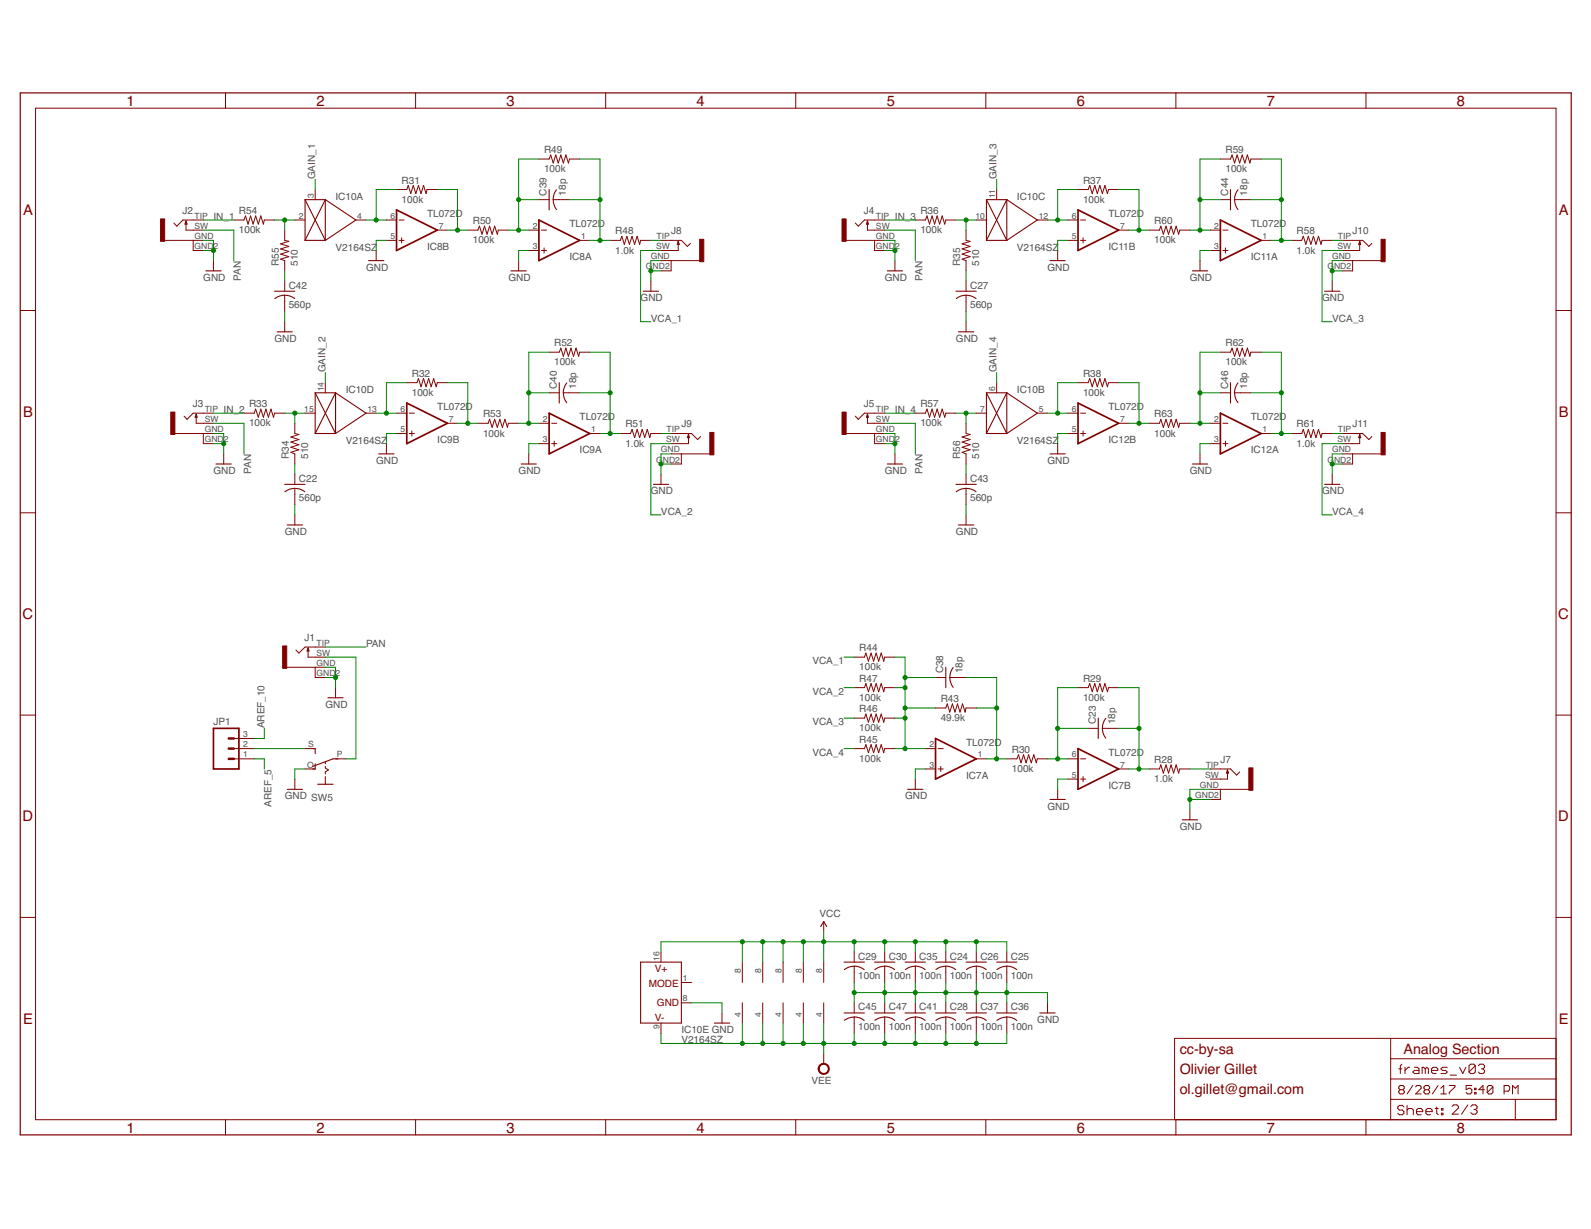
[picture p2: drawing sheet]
<svg xmlns="http://www.w3.org/2000/svg" width="279mm" height="216mm" viewBox="0 0 279 216" stroke-linecap="round" stroke-linejoin="round" font-family="sans-serif">
<g fill="none" stroke="#800000" stroke-width=".18">
<path d="M6.2 19h267.1v177.7h-267.1zM39.6 16.3v2.7M73 16.3v2.7M106.4 16.3v2.7M139.7 16.3v2.7M173.1 16.3v2.7M206.5 16.3v2.7M239.9 16.3v2.7M32.7 38.8v1.6h3M35.7 38.7h-3.6l-1 1-.6-.5M41.1 38.7h1.7l.3-.8 .5 1.5 .4-1.5 .4 1.5 .5-1.5 .5 1.5 .4-1.5 .4 1.5 .2-.7h1.8M51.8 38.7h1.8"/>
<path d="M55.4 33.3v1.8M62.5 38.7h1.8M67.9 38.7h1.7M69.6 33.3h1.8l.3-.7 .4 1.4 .5-1.4 .4 1.4 .5-1.4 .4 1.4 .5-1.4 .4 1.4 .2-.7h1.8M70.1 38.7h.9M94.6 27.9h1.8l.3-.7 .5 1.4 .4-1.4 .4 1.4 .5-1.4 .4 1.4 .5-1.4 .4 1.4 .2-.7h1.8M94.6 35.1h1.8M97.2 35.1h2.8M152.3 38.8v1.6h3.1M155.4 38.7h-3.6l-1.1 1-.5-.5M160.7 38.7h1.8l.3-.8 .4 1.5 .5-1.5 .4 1.5 .5-1.5 .4 1.5 .5-1.5 .4 1.5 .2-.7h1.8M171.4 38.7h1.8"/>
<path d="M175 33.3v1.8M182.2 38.7h1.8M187.5 38.7h1.8M189.3 33.3h1.8l.3-.7 .4 1.4 .5-1.4 .4 1.4 .4-1.4 .5 1.4 .4-1.4 .5 1.4 .2-.7h1.7M189.8 38.7h.8M214.3 27.9h1.8l.3-.7 .4 1.4 .5-1.4 .4 1.4 .4-1.4 .5 1.4 .5-1.4 .4 1.4 .2-.7h1.8M214.3 35.1h1.8M216.8 35.1h2.9M3.6 54.5h2.6M28.9 42.2h6.8M33.9 42.2v1.8h1.8M37.5 45.8v1.8"/>
<path d="M50 40.4v1.8l.7 .2-1.4 .4 1.4 .5-1.4 .4 1.4 .5-1.4 .4 1.4 .5-1.4 .4 .7 .3v1.8M50 49.4v1.8M50 51.9v2.8M50 56.5v1.8M66.1 44v1.8M67.9 42.2h1.7M70.1 42.2h.9M70.5 41.8v.9M76.8 40.4h1.8M82.1 40.4h1.8l.3-.7 .4 1.4 .5-1.4 .4 1.4 .5-1.4 .4 1.4 .5-1.4 .4 1.4 .2-.7h1.8M91.1 45.8v1.8M92.9 44h1.7"/>
<path d="M92.9 40.4h1.7M95.1 44h.9M95.1 40.4h.9M95.5 43.6v.8M101.8 42.2h1.8M107.1 42.2h1.8l.3-.7 .4 1.4 .5-1.4 .4 1.4 .5-1.4 .4 1.4 .5-1.4 .4 1.4 .2-.7h1.8M114.3 49.4v1.8M116.1 42.2h3.6l1 1.1 .6-.5M116.1 45.8h6.8M117.9 45.8v1.8h-1.8M119.1 42.4v1.6h-3M148.6 42.2h6.8"/>
<path d="M153.6 42.2v1.8h1.8M157.2 45.8v1.8M169.7 40.4v1.8l.7 .2-1.4 .4 1.4 .5-1.4 .4 1.4 .5-1.4 .4 1.4 .5-1.4 .4 .7 .3v1.8M169.7 49.4v1.8M169.7 51.9v2.8M169.7 56.5v1.8M185.7 44v1.8M187.5 42.2h1.8M189.8 42.2h.8M190.2 41.8v.9M196.4 40.4h1.8M201.8 40.4h1.8l.3-.7 .4 1.4 .5-1.4 .4 1.4 .5-1.4 .4 1.4 .4-1.4 .5 1.4 .2-.7h1.8"/>
<path d="M210.7 45.8v1.8M212.5 44h1.8M212.5 40.4h1.8M214.8 44h.8M214.8 40.4h.8M215.2 43.6v.8M221.5 42.2h1.7M226.8 42.2h1.8l.3-.7 .4 1.4 .5-1.4 .4 1.4 .5-1.4 .4 1.4 .4-1.4 .5 1.4 .2-.7h1.8M234 49.4v1.8M235.8 42.2h3.5l1.1 1.1 .5-.5M235.8 45.8h6.7M237.5 45.8v1.8h-1.7"/>
<path d="M238.8 42.4v1.6h-3M273.3 54.5h2.6M30.7 76.2h6.8M34.5 72.7v1.7h3M35.7 76.2v1.7h1.8M37.5 72.6h-3.6l-1 1.1-.6-.6M39.3 79.7v1.8M42.8 72.6h1.8l.3-.7 .5 1.4 .4-1.4 .4 1.4 .5-1.4 .4 1.4 .5-1.4 .4 1.4 .2-.7h1.8M51.8 74.4v1.8l.7 .1-1.4 .5 1.4 .4-1.4 .5 1.4 .4-1.4 .5 1.4 .4-1.4 .5 .7 .2v1.8M53.6 72.6h1.8M57.1 67.2v1.8M64.3 72.6h1.8"/>
<path d="M67.9 77.9v1.8M69.6 76.2h1.8M69.6 72.6h1.8M71.4 67.2h1.8l.3-.7 .4 1.4 .5-1.4 .4 1.4 .5-1.4 .4 1.4 .5-1.4 .4 1.4 .2-.7h1.8M71.9 76.2h.9M71.9 72.6h.9M72.3 75.7v.9M78.6 74.4h1.7M83.9 74.4h1.8l.3-.7 .4 1.4 .5-1.4 .4 1.4 .5-1.4 .4 1.4 .5-1.4 .4 1.4 .2-.7h1.8M92.9 79.7v1.8M94.6 77.9h1.8M94.6 74.4h1.8"/>
<path d="M96.4 61.9h1.8l.3-.7 .4 1.4 .5-1.4 .4 1.4 .5-1.4 .4 1.4 .5-1.4 .4 1.4 .2-.7h1.8M96.4 69h1.8M96.9 77.9h.9M96.9 74.4h.9M97.3 77.5v.9M98.9 69h2.9M103.6 76.2h1.8M108.9 76.2h1.8l.3-.8 .4 1.5 .5-1.5 .4 1.5 .5-1.5 .4 1.5 .5-1.5 .4 1.5 .2-.7h1.8M117.9 76.2h3.5l1.1 1 .5-.5M117.9 79.7h6.8M119.7 79.7v1.8h-1.8M120.9 76.3v1.6h-3"/>
<path d="M148.6 76.2h6.8M152.3 72.7v1.7h3.1M153.6 76.2v1.7h1.8M155.4 72.6h-3.6l-1.1 1.1-.5-.6M157.2 79.7v1.8M160.7 72.6h1.8l.3-.7 .4 1.4 .5-1.4 .4 1.4 .5-1.4 .4 1.4 .5-1.4 .4 1.4 .2-.7h1.8M169.7 74.4v1.8l.7 .1-1.4 .5 1.4 .4-1.4 .5 1.4 .4-1.4 .5 1.4 .4-1.4 .5 .7 .2v1.8M171.4 72.6h1.8M175 67.2v1.8M182.2 72.6h1.8M185.7 77.9v1.8M187.5 76.2h1.8"/>
<path d="M187.5 72.6h1.8M189.3 67.2h1.8l.3-.7 .4 1.4 .5-1.4 .4 1.4 .4-1.4 .5 1.4 .4-1.4 .5 1.4 .2-.7h1.7M189.8 76.2h.8M189.8 72.6h.8M190.2 75.7v.9M196.4 74.4h1.8M201.8 74.4h1.8l.3-.7 .4 1.4 .5-1.4 .4 1.4 .5-1.4 .4 1.4 .4-1.4 .5 1.4 .2-.7h1.8M210.7 79.7v1.8M212.5 77.9h1.8M212.5 74.4h1.8M214.3 61.9h1.8l.3-.7 .4 1.4 .5-1.4 .4 1.4 .4-1.4 .5 1.4 .5-1.4 .4 1.4 .2-.7h1.8M214.3 69h1.8"/>
<path d="M214.8 77.9h.8M214.8 74.4h.8M215.2 77.5v.9M216.8 69h2.9M221.5 76.2h1.7M226.8 76.2h1.8l.3-.8 .4 1.5 .5-1.5 .4 1.5 .5-1.5 .4 1.5 .4-1.5 .5 1.5 .2-.7h1.8M235.8 76.2h3.5l1.1 1 .5-.5M235.8 79.7h6.7M237.5 79.7v1.8h-1.7M238.8 76.3v1.6h-3M3.6 90.1h2.6M51.8 83.3v1.8"/>
<path d="M51.8 85.8v2.8M51.8 90.4v1.8M116.1 83.3v1.8M169.7 83.3v1.8M169.7 85.8v2.8M169.7 90.4v1.8M234 83.3v1.8M273.3 90.1h2.6M50.4 117.2h6.7M54.1 113.8v1.6h3M55.4 117.2v1.8h1.7M57.1 113.7h-3.5l-1.1 1-.5-.5"/>
<path d="M150 115.4h1.8l.3-.7 .4 1.5 .5-1.5 .4 1.5 .5-1.5 .4 1.5 .4-1.5 .5 1.5 .2-.8h1.8M164.3 119h1.8M166.8 119h2.9M3.6 125.6h2.6M41.1 131.5h3.5M41.1 133.3h3.5M41.1 129.7h3.5M51.8 136.9v1.8M53.6 135.1h1.8M53.6 131.5h1.8M57.1 133.8v.4M57.1 134.6v.3l.6 .4-.6 .3v.4"/>
<path d="M57.1 136.4v1.4M58.9 133.3h1.8M58.9 120.8v1.8M150 131.5h1.8l.3-.7 .4 1.4 .5-1.4 .4 1.4 .5-1.4 .4 1.4 .4-1.4 .5 1.4 .2-.7h1.8M150 126.2h1.8l.3-.8 .4 1.5 .5-1.5 .4 1.5 .5-1.5 .4 1.5 .4-1.5 .5 1.5 .2-.7h1.8M150 120.8h1.8l.3-.7 .4 1.4 .5-1.4 .4 1.4 .5-1.4 .4 1.4 .4-1.4 .5 1.4 .2-.7h1.8M160.7 136.9v1.8M162.5 135.1h1.8M162.5 131.5h1.8M164.3 124.4h1.8l.2-.7 .5 1.4 .5-1.4 .4 1.4 .4-1.4 .5 1.4 .4-1.4 .5 1.4 .2-.7h1.7M164.7 135.1h1M164.7 131.5h1"/>
<path d="M165.2 134.6v.9M171.4 133.3h1.8M176.8 133.3h1.8l.3-.7 .4 1.4 .4-1.4 .5 1.4 .4-1.4 .5 1.4 .4-1.4 .5 1.4 .2-.7h1.8M185.7 138.7v1.7M187.5 133.3h1.8M187.5 136.9h1.8M189.3 120.8h1.8l.3-.7 .4 1.4 .5-1.4 .4 1.4 .4-1.4 .5 1.4 .4-1.4 .5 1.4 .2-.7h1.7M189.8 133.3h.8M189.8 136.9h.8M190.2 136.4v.9M191.1 128h1.8M193.6 128h2.8"/>
<path d="M196.4 135.1h1.8M201.8 135.1h1.8l.3-.7 .4 1.4 .5-1.4 .4 1.4 .5-1.4 .4 1.4 .4-1.4 .5 1.4 .2-.7h1.8M212.5 135.1h3.6l1.1 1.1 .5-.6M212.5 138.7h6.8M214.3 138.7v1.7h-1.8M215.6 135.3v1.6h-3.1M273.3 125.6h2.6M209 142.2v1.8M3.6 161.2h2.6M116.1 167.2v1.8M116.1 179.7v1.8M119.7 176.2h1.7"/>
<path d="M119.7 172.6h1.7M126.8 177.9v1.8M130.4 169v3.6M130.4 176.2v3.5M133.9 169v3.6M133.9 176.2v3.5M137.5 169v3.6M137.5 176.2v3.5M141.1 169v3.6M141.1 176.2v3.5M144.7 161.9v1.8M144.7 169v3.6"/>
<path d="M144.7 176.2v3.5M150 167.2v1.8M150 169.7v2.9M150 176.2v1.7M150 178.7v2.8M155.4 167.2v1.8M155.4 169.7v2.9M155.4 176.2v1.7M155.4 178.7v2.8M160.7 167.2v1.8M160.7 169.7v2.9M160.7 176.2v1.7"/>
<path d="M160.7 178.7v2.8M166.1 167.2v1.8M166.1 169.7v2.9M166.1 176.2v1.7M166.1 178.7v2.8M171.4 167.2v1.8M171.4 169.7v2.9M171.4 176.2v1.7M171.4 178.7v2.8M176.8 167.2v1.8M176.8 169.7v2.9M176.8 176.2v1.7"/>
<path d="M176.8 178.7v2.8M184 176.2v1.7M273.3 161.2h2.6M39.6 196.7v2.7M73 196.7v2.7M106.4 196.7v2.7M139.7 196.7v2.7M144.7 185.1v1.8M173.1 196.7v2.7M206.5 196.7v2.7M239.9 196.7v2.7M244.2 193.1h29.1"/>
<path d="M244.2 182.4v14.3M244.2 189.5h29.1M244.2 186h29.1M245.6 187.8h.6M245.9 191.4l-.3-.2v-.3l.3-.2h.5l.2 .2v.3l-.2 .2M245.9 191.4l-.3 .3v.2l.3 .3h.5l.2-.3v-.2l-.2-.3M245.9 191.4h.5M246.2 186.9l-.3 .3v1.4M246.5 194.5l-.2-.3h-.6l-.2 .3v.2l.2 .3h.6l.2 .3v.3l-.2 .2h-.6l-.2-.2M246.7 187.5v1.1M247.1 195l.3-.3h.5l.3 .3v.8M247.1 194.2v1.6"/>
<path d="M247.6 187.5h-.3l-.6 .5M248.1 190.7l-1 1.5M248.4 187.5h.5l.3 .3v.8h-.8l-.3-.3 .3-.3h.8M248.6 190.9l.2-.2h.5l.3 .2v.3l-1 1h1M248.8 195.3h1.1v-.3l-.3-.3h-.6l-.2 .3v.6l.2 .2h.6M250.3 187.8l-.3-.3h-.3v1.1M250.3 187.8v.8M250.3 187.8l.3-.3 .2 .3v.8M250.3 191.4l-.2-.2v-.3l.2-.2h.5l.3 .2v.3l-.3 .2M250.3 191.4l-.2 .3v.2l.2 .3h.5l.3-.3v-.2l-.3-.3M250.3 191.4h.5M250.4 195.3h1.1v-.3l-.3-.3h-.5l-.3 .3v.6l.3 .2h.5"/>
<path d="M251.4 188h1.1v-.2l-.3-.3h-.5l-.3 .3v.5l.3 .3h.5M252 194.7h.6M252.3 194.5v1.1l.3 .2M252.5 190.7l-1 1.5M253 192.2h1M253 191.2l.5-.5v1.5M253.1 194.7h.3v.3h-.3zM253.1 195.6h.3v.2h-.3zM254.1 187.5h-.8l-.3 .3 .3 .2h.6l.2 .3-.2 .3h-.9M254.5 190.7h1v.2l-1 1v.3M254.7 188.9h1.1M255 194.4l.3-.3h.5l.3 .3v.2l-1.1 1.1h1.1"/>
<path d="M256.3 187.5l.6 1.1 .5-1.1M257.8 194.1l-1.1 1.6M258.3 194.4l.3-.3h.5l.3 .3v.2l-.3 .3M258.5 190.7h-1v.7l.5-.2h.2l.3 .2v.5l-.3 .3h-.5l-.2-.3M258.8 194.9h.3M259 191.9h.2v.3h-.2zM259 191.2h.2v.2h-.2zM259.1 187.2v1.1l-.3 .3h-.5l-.3-.3M259.1 187.2l-.3-.3h-.5l-.3 .3v1.1M259.1 187.2l-1.1 1.1M259.1 194.9l.3 .3v.3l-.3 .2h-.5l-.3-.2M259.6 187.2l.3-.3h.5l.3 .3v.3l-.3 .3"/>
<path d="M260.2 187.8h.2M260.4 187.8l.3 .2v.3l-.3 .3h-.5l-.3-.3M260.7 191.4h-1l.7-.7v1.5M262.2 190.9l-.3-.2h-.5l-.2 .2v1M262.2 190.9v1l-.3 .3h-.5l-.2-.3M262.2 190.9l-1 1M264.1 191.7h.8l.2-.3v-.5l-.2-.2h-.8v1.5M265.6 192.2v-1.5l.5 .5 .5-.5v1.5M266.1 193.1v3.6M273.3 182.4h-67v14.3"/>
</g>
<g fill="none" stroke="#800000" stroke-width=".19">
<path d="M32.7 38.8l.2 .6h-.4zM53.6 35.1v7.1M53.6 35.1h3.5M53.6 35.1l3.5 7.1M57.1 35.1v7.1M57.1 35.1l-3.5 7.1M57.1 35.1l5.4 3.6-5.4 3.5M96.4 33.3v3.6M97.2 35.1a2.97 2.97 0 0 0 .5 1.7M97.7 33.3a2.7 2.7 0 0 0-.6 1.8M152.3 38.8l.2 .6h-.3zM173.2 35.1h3.6"/>
<path d="M173.2 35.1v7.1M173.2 35.1l3.6 7.1M176.8 35.1v7.1M176.8 35.1l-3.6 7.1M176.8 35.1l5.4 3.6-5.4 3.5M216.1 33.3v3.6M217.4 33.3a2.84 2.84 0 0 0 0 3.5M36.2 47.6h2.6M48.2 51.2h3.6M48.3 52.5a2.87 2.87 0 0 1 3.5 0M48.7 58.3h2.6M53.6 42.2h3.5"/>
<path d="M64.7 45.8h2.7M89.7 47.6h2.7M112.9 51.2h2.7M119.1 42.4l.2 .5h-.4zM155.8 47.6h2.7M167.9 51.2h3.5M167.9 52.5a2.84 2.84 0 0 1 3.5 0M168.3 58.3h2.7M173.2 42.2h3.6M184.4 45.8h2.7M209.4 47.6h2.7M232.6 51.2h2.7"/>
<path d="M238.8 42.4l.2 .5h-.4zM34.5 72.7l.1 .6h-.3zM55.4 76.2h3.5M55.4 69h3.5M55.4 69v7.2M55.4 69l3.5 7.2M58.9 69v7.2M58.9 69l-3.5 7.2M58.9 69l5.4 3.6-5.4 3.6M66.5 79.7h2.7M98.2 67.2v3.6M99.5 67.3a2.76 2.76 0 0 0 0 3.4"/>
<path d="M120.9 76.3l.2 .6h-.4zM152.3 72.7l.2 .6h-.3zM173.2 69v7.2M173.2 76.2h3.6M173.2 69h3.6M173.2 69l3.6 7.2M176.8 69v7.2M176.8 69l-3.6 7.2M176.8 69l5.4 3.6-5.4 3.6M184.4 79.7h2.7M216.1 67.2v3.6M217.4 67.3a2.84 2.84 0 0 0 0 3.4"/>
<path d="M238.8 76.3l.2 .6h-.4zM37.9 81.5h2.7M50 85.1h3.6M50 86.4a2.87 2.87 0 0 1 3.5 0M50.4 92.2h2.7M91.5 81.5h2.7M114.7 85.1h2.7M155.8 81.5h2.7M167.9 85.1h3.5M167.9 86.4a2.84 2.84 0 0 1 3.5 0M168.3 92.2h2.7M209.4 81.5h2.7"/>
<path d="M232.6 85.1h2.7M54.1 113.8l.2 .6h-.4zM166.1 117.2v3.6M167.4 117.3a2.87 2.87 0 0 0 0 3.5M50.4 138.7h2.7M54.9 131.5h.5v.9M55.4 134.2v.9h-.5M55.8 137.8h2.7M57.6 122.6h2.7M59.4 133.3h-.9l-3.6 1.3M159.4 138.7h2.7M192.9 126.2v3.5"/>
<path d="M194.2 126.2a2.84 2.84 0 0 0 0 3.5M215.6 135.3l.2 .5h-.4zM184.4 140.4h2.7M207.6 144h2.7M112.5 169h7.2v10.7h-7.2zM125.5 179.7h2.6M144.1 162.8l.6-.9 .5 .9M148.2 169h3.6M148.2 177.9h3.6M148.3 170.3a2.79 2.79 0 0 1 3.5 0M150 178.6a2.67 2.67 0 0 1 1.8 .7M150 178.7a2.97 2.97 0 0 0-1.7 .5"/>
<path d="M153.6 169h3.6M153.6 177.9h3.6M153.6 170.3a2.79 2.79 0 0 1 3.5 0M155.4 178.6a2.67 2.67 0 0 1 1.7 .7M155.4 178.7a2.97 2.97 0 0 0-1.8 .5M158.9 169h3.6M158.9 177.9h3.6M159 170.3a2.76 2.76 0 0 1 3.5 0M160.7 178.6a2.67 2.67 0 0 1 1.8 .7M160.7 178.7a2.85 2.85 0 0 0-1.7 .5M164.3 169h3.6M164.3 177.9h3.6"/>
<path d="M164.4 170.3a2.76 2.76 0 0 1 3.4 0M166.1 178.6a2.67 2.67 0 0 1 1.7 .7M166.1 178.7a2.85 2.85 0 0 0-1.7 .5M169.7 169h3.5M169.7 177.9h3.5M169.7 170.3a2.79 2.79 0 0 1 3.5 0M171.4 178.6a2.67 2.67 0 0 1 1.8 .7M171.4 178.7a2.97 2.97 0 0 0-1.7 .5M175 169h3.6M175 177.9h3.6M175.1 170.3a2.79 2.79 0 0 1 3.5 0M176.8 178.6a2.67 2.67 0 0 1 1.8 .7"/>
<path d="M176.8 178.7a2.97 2.97 0 0 0-1.7 .5M182.6 177.9h2.7"/>
</g>
<g fill="#800000" stroke="#800000" stroke-width=".18">
<path d="M242.5 42h.7v4h-.7z"/>
<path d="M242.5 76h.7v3.9h-.7z"/>
<path d="M122.9 42h.7v4h-.7z"/>
<path d="M49.6 113.5h.8v3.9h-.8z"/>
<path d="M28.2 38.5h.7v3.9h-.7z"/>
<path d="M147.9 38.5h.7v3.9h-.7z"/>
<path d="M147.9 72.4h.7v3.9h-.7z"/>
<path d="M219.3 134.9h.7v3.9h-.7z"/>
<path d="M124.7 76h.7v3.9h-.7z"/>
<path d="M30 72.4h.7v3.9h-.7z"/>
</g>
<path d="M3.6 16.3h272.3v183.1h-272.3z" fill="none" stroke="#800000" stroke-width=".21"/>
<path d="M144 187a.98 .98 0 0 1 1.5 .3 .98 .98 0 0 1-.6 1.4 .98 .98 0 0 1-1.2-.9h.1a.81 .81 0 0 1 1.2-.8 .81 .81 0 0 1 .2 1.3 .81 .81 0 0 1-1.3-.3l-.1-.2h-.1v-.3z" fill-rule="evenodd" fill="#800000" stroke="#800000" stroke-width=".18"/>
<path d="M69.6 36.9l7.2 3.5-7.2 3.6zM94.6 38.7l7.2 3.5-7.2 3.6zM189.3 36.9l7.1 3.5-7.1 3.6zM214.3 38.7l7.2 3.5-7.2 3.6zM71.4 70.8l7.2 3.6-7.2 3.5zM96.4 72.6l7.2 3.6-7.2 3.5zM189.3 70.8l7.1 3.6-7.1 3.5zM214.3 72.6l7.2 3.6-7.2 3.5zM37.5 128h4.5v7.1h-4.5zM164.3 129.7l7.1 3.6-7.1 3.6zM189.3 131.5l7.1 3.6-7.1 3.6z" fill="none" stroke="#800000" stroke-width=".3"/>
<path d="M40.2 129.7h.9M40.2 131.5h.9M40.2 133.3h.9" fill="none" stroke="#800000" stroke-width=".44"/>
<g fill="none" stroke="#008000" stroke-width=".18">
<path d="M35.7 38.7h5.4M48.2 38.7h3.6M50 38.7v1.7M55.4 31.5v1.8M64.3 38.7h3.6M69.6 33.3h-3.5v5.4M76.8 33.3h3.5v7.1M91.1 35.1h3.5M94.6 27.9h-3.5v12.5M100 35.1h5.4M101.8 27.9h3.6v14.3M155.4 38.7h5.3"/>
<path d="M167.9 38.7h3.5M169.7 38.7v1.7M175 31.5v1.8M184 38.7h3.5M189.3 33.3h-3.6v5.4M196.4 33.3h3.6v7.1M210.7 35.1h3.6M214.3 27.9h-3.6v12.5M219.7 35.1h5.3M221.5 27.9h3.5v14.3M35.7 42.2h1.8v3.6M35.7 44h1.8"/>
<path d="M35.7 40.4h5.4v5.4M50 47.6v1.8M50 54.7v1.8M67.9 42.2h-1.8v1.8M78.6 40.4h3.5M89.3 40.4h3.6M92.9 44h-1.8v1.8M103.6 42.2h3.5M114.3 42.2h1.8M114.3 47.6h1.8M116.1 44h-3.6v12.5h1.8M116.1 45.8h-1.8v3.6"/>
<path d="M155.4 40.4h5.3v5.4M155.4 42.2h1.8v3.6M155.4 44h1.8M169.7 47.6v1.8M169.7 54.7v1.8M187.5 42.2h-1.8v1.8M198.2 40.4h3.6M209 40.4h3.5M212.5 44h-1.8v1.8M223.2 42.2h3.6M234 42.2h1.8M234 47.6h1.8"/>
<path d="M235.8 44h-3.6v12.5h1.8M235.8 45.8h-1.8v3.6M37.5 76.2h1.8v3.5M37.5 77.9h1.8M37.5 72.6h5.3M37.5 74.4h5.3v5.3M50 72.6h3.6M51.8 72.6v1.8M57.1 65.4v1.8M66.1 72.6h3.5M69.6 76.2h-1.7v1.7M71.4 67.2h-3.5v5.4"/>
<path d="M78.6 67.2h3.5v7.2M80.3 74.4h3.6M91.1 74.4h3.5M92.9 69h3.5M94.6 77.9h-1.7v1.8M96.4 61.9h-3.5v12.5M101.8 69h5.3M103.6 61.9h3.5v14.3M105.4 76.2h3.5M116.1 76.2h1.8M117.9 77.9h-3.6v12.5h1.8M117.9 79.7h-1.8v3.6"/>
<path d="M155.4 74.4h5.3v5.3M155.4 76.2h1.8v3.5M155.4 77.9h1.8M155.4 72.6h5.3M167.9 72.6h3.5M169.7 72.6v1.8M175 65.4v1.8M184 72.6h3.5M187.5 76.2h-1.8v1.7M189.3 67.2h-3.6v5.4M196.4 67.2h3.6v7.2M198.2 74.4h3.6"/>
<path d="M209 74.4h3.5M210.7 69h3.6M212.5 77.9h-1.8v1.8M214.3 61.9h-3.6v12.5M219.7 69h5.3M221.5 61.9h3.5v14.3M223.2 76.2h3.6M234 76.2h1.8M235.8 77.9h-3.6v12.5h1.8M235.8 79.7h-1.8v3.6M51.8 81.5v1.8M51.8 88.6v1.8"/>
<path d="M116.1 81.5h1.8M169.7 81.5v1.8M169.7 88.6v1.8M234 81.5h1.8M57.1 117.2h1.8v3.6M57.1 119h1.8M57.1 115.4h5.4v17.9h-1.8M57.1 113.7h7.2M148.2 115.4h1.8M157.2 115.4h1.7v16.1M158.9 119h5.4M169.7 119h5.3v14.3"/>
<path d="M44.6 131.5h9M44.6 133.3h1.8v1.8M46.4 128v1.7h-1.8M53.6 135.1h-1.8v1.8M148.2 120.8h1.8M148.2 126.2h1.8M148.2 131.5h1.8M157.2 120.8h1.7M157.2 126.2h1.7M157.2 131.5h5.3M158.9 124.4h5.4M162.5 135.1h-1.8v1.8"/>
<path d="M171.4 124.4h3.6M173.2 133.3h3.6M184 133.3h3.5M185.7 128h5.4M187.5 136.9h-1.8v1.8M189.3 120.8h-3.6v12.5M196.4 120.8h3.6v14.3M196.4 128h3.6M198.2 135.1h3.6M209 135.1h3.5M212.5 138.7h-3.5v3.5M209 140.4h3.5"/>
<path d="M116.1 167.2v-1.8h60.7v1.8M121.4 176.2h5.4v1.7M130.4 165.4v3.6M130.4 179.7v3.6M133.9 165.4v3.6M133.9 179.7v3.6M137.5 165.4v3.6M137.5 179.7v3.6M141.1 165.4v3.6M141.1 179.7v3.6M144.7 163.7v5.3M144.7 179.7v5.4"/>
<path d="M150 165.4v1.8M150 172.6v3.6M150 174.4h34v1.8M155.4 165.4v1.8M155.4 172.6v3.6M160.7 165.4v1.8M160.7 172.6v3.6M166.1 165.4v1.8M166.1 172.6v3.6M171.4 165.4v1.8M171.4 172.6v3.6M176.8 172.6v3.6"/>
<path d="M116.1 181.5v1.8h60.7v-1.8M150 181.5v1.8M155.4 181.5v1.8M160.7 181.5v1.8M166.1 181.5v1.8M171.4 181.5v1.8"/>
</g>
<g fill="#008000" stroke="#008000" stroke-width=".18">
<circle cx="155.4" cy="174.4" r=".36"/>
<circle cx="150" cy="174.4" r=".36"/>
<circle cx="160.7" cy="174.4" r=".36"/>
<circle cx="166.1" cy="174.4" r=".36"/>
<circle cx="171.4" cy="174.4" r=".36"/>
<circle cx="176.8" cy="174.4" r=".36"/>
<circle cx="58.9" cy="119" r=".36"/>
<circle cx="37.5" cy="44" r=".36"/>
<circle cx="114.3" cy="47.6" r=".36"/>
<circle cx="39.3" cy="77.9" r=".36"/>
<circle cx="116.1" cy="81.5" r=".36"/>
<circle cx="157.2" cy="44" r=".36"/>
<circle cx="234" cy="47.6" r=".36"/>
<circle cx="157.2" cy="77.9" r=".36"/>
<circle cx="234" cy="81.5" r=".36"/>
<circle cx="209" cy="140.4" r=".36"/>
<circle cx="144.7" cy="183.3" r=".36"/>
<circle cx="150" cy="183.3" r=".36"/>
<circle cx="137.5" cy="183.3" r=".36"/>
<circle cx="141.1" cy="183.3" r=".36"/>
<circle cx="130.4" cy="183.3" r=".36"/>
<circle cx="133.9" cy="183.3" r=".36"/>
<circle cx="171.4" cy="183.3" r=".36"/>
<circle cx="166.1" cy="183.3" r=".36"/>
<circle cx="160.7" cy="183.3" r=".36"/>
<circle cx="155.4" cy="183.3" r=".36"/>
<circle cx="150" cy="165.4" r=".36"/>
<circle cx="144.7" cy="165.4" r=".36"/>
<circle cx="141.1" cy="165.4" r=".36"/>
<circle cx="137.5" cy="165.4" r=".36"/>
<circle cx="133.9" cy="165.4" r=".36"/>
<circle cx="130.4" cy="165.4" r=".36"/>
<circle cx="155.4" cy="165.4" r=".36"/>
<circle cx="160.7" cy="165.4" r=".36"/>
<circle cx="166.1" cy="165.4" r=".36"/>
<circle cx="171.4" cy="165.4" r=".36"/>
<circle cx="50" cy="38.7" r=".36"/>
<circle cx="66.1" cy="38.7" r=".36"/>
<circle cx="91.1" cy="40.4" r=".36"/>
<circle cx="91.1" cy="35.1" r=".36"/>
<circle cx="105.4" cy="42.2" r=".36"/>
<circle cx="105.4" cy="35.1" r=".36"/>
<circle cx="51.8" cy="72.6" r=".36"/>
<circle cx="67.9" cy="72.6" r=".36"/>
<circle cx="92.9" cy="74.4" r=".36"/>
<circle cx="92.9" cy="69" r=".36"/>
<circle cx="107.1" cy="76.2" r=".36"/>
<circle cx="107.1" cy="69" r=".36"/>
<circle cx="169.7" cy="38.7" r=".36"/>
<circle cx="185.7" cy="38.7" r=".36"/>
<circle cx="210.7" cy="40.4" r=".36"/>
<circle cx="210.7" cy="35.1" r=".36"/>
<circle cx="225" cy="42.2" r=".36"/>
<circle cx="225" cy="35.1" r=".36"/>
<circle cx="169.7" cy="72.6" r=".36"/>
<circle cx="185.7" cy="72.6" r=".36"/>
<circle cx="210.7" cy="74.4" r=".36"/>
<circle cx="210.7" cy="69" r=".36"/>
<circle cx="225" cy="76.2" r=".36"/>
<circle cx="225" cy="69" r=".36"/>
<circle cx="158.9" cy="131.5" r=".36"/>
<circle cx="158.9" cy="126.2" r=".36"/>
<circle cx="158.9" cy="124.4" r=".36"/>
<circle cx="158.9" cy="120.8" r=".36"/>
<circle cx="158.9" cy="119" r=".36"/>
<circle cx="175" cy="133.3" r=".36"/>
<circle cx="175" cy="124.4" r=".36"/>
<circle cx="82.1" cy="74.4" r=".36"/>
<circle cx="200" cy="74.4" r=".36"/>
<circle cx="80.3" cy="40.4" r=".36"/>
<circle cx="200" cy="40.4" r=".36"/>
<circle cx="200" cy="135.1" r=".36"/>
<circle cx="200" cy="128" r=".36"/>
<circle cx="185.7" cy="133.3" r=".36"/>
<circle cx="185.7" cy="128" r=".36"/>
</g>
<g font-size="2.6" fill="#800000">
<text x="22.2" y="18.6">1</text>
<text x="55.6" y="18.6">2</text>
<text x="89" y="18.6">3</text>
<text x="122.3" y="18.6">4</text>
<text x="155.7" y="18.6">5</text>
<text x="189.1" y="18.6">6</text>
<text x="222.5" y="18.6">7</text>
<text x="255.8" y="18.6">8</text>
<text x="4" y="37.7">A</text>
<text x="273.7" y="37.7">A</text>
<text x="4" y="73.2">B</text>
<text x="273.7" y="73.2">B</text>
<text x="4" y="108.8">C</text>
<text x="273.7" y="108.8">C</text>
<text x="4" y="144.3">D</text>
<text x="273.7" y="144.3">D</text>
<text x="4" y="179.8">E</text>
<text x="273.7" y="179.8">E</text>
<text x="22.2" y="198.9">1</text>
<text x="55.6" y="198.9">2</text>
<text x="89" y="198.9">3</text>
<text x="122.3" y="198.9">4</text>
<text x="155.7" y="198.9">5</text>
<text x="189.1" y="198.9">6</text>
<text x="222.5" y="198.9">7</text>
<text x="255.8" y="198.9">8</text>
</g>
<g font-size="2.5" fill="#800000">
<text x="207.2" y="185.1">cc-by-sa</text>
<text x="246.5" y="185.1">Analog Section</text>
<text x="207.2" y="188.7">Olivier Gillet</text>
<text x="207.2" y="192.2">ol.gillet@gmail.com</text>
</g>
<g font-size="1.8" fill="#505050">
<text x="95.5" y="26.9">R49</text>
<text x="215.2" y="26.9">R59</text>
<text x="55.4" y="31.5" transform="rotate(-90 55.4 31.5)">GAIN_1</text>
<text x="58.9" y="35.1">IC10A</text>
<text x="70.5" y="35.6">100k</text>
<text x="70.5" y="32.2">R31</text>
<text x="95.5" y="30.3">100k</text>
<text x="96" y="34.4" transform="rotate(-90 96 34.4)">C39</text>
<text x="99.4" y="34.4" transform="rotate(-90 99.4 34.4)">18p</text>
<text x="175" y="31.5" transform="rotate(-90 175 31.5)">GAIN_3</text>
<text x="178.6" y="35.1">IC10C</text>
<text x="190.2" y="35.6">100k</text>
<text x="190.2" y="32.2">R37</text>
<text x="215.2" y="30.3">100k</text>
<text x="215.7" y="34.4" transform="rotate(-90 215.7 34.4)">C44</text>
<text x="219" y="34.4" transform="rotate(-90 219 34.4)">18p</text>
<text x="32.1" y="37.6">J2</text>
<text x="37.5" y="38.6">IN_1</text>
<text x="42" y="41">100k</text>
<text x="42" y="37.6">R54</text>
<text x="75" y="38.1">TL072D</text>
<text x="83" y="39.4">R50</text>
<text x="100" y="39.9">TL072D</text>
<text x="108" y="41.2">R48</text>
<text x="117.9" y="41.1">J8</text>
<text x="151.7" y="37.6">J4</text>
<text x="157.2" y="38.6">IN_3</text>
<text x="161.6" y="41">100k</text>
<text x="161.6" y="37.6">R36</text>
<text x="194.7" y="38.1">TL072D</text>
<text x="202.7" y="39.4">R60</text>
<text x="219.7" y="39.9">TL072D</text>
<text x="227.7" y="41.2">R58</text>
<text x="237.5" y="41.1">J10</text>
<text x="48.9" y="46.7" transform="rotate(-90 48.9 46.7)">R55</text>
<text x="52.3" y="46.7" transform="rotate(-90 52.3 46.7)">510</text>
<text x="58.9" y="44">V2164SZ</text>
<text x="64.3" y="47.6">GND</text>
<text x="75" y="43.9">IC8B</text>
<text x="83" y="42.8">100k</text>
<text x="100" y="45.7">IC8A</text>
<text x="108" y="44.5">1.0k</text>
<text x="168.6" y="46.7" transform="rotate(-90 168.6 46.7)">R35</text>
<text x="172" y="46.7" transform="rotate(-90 172 46.7)">510</text>
<text x="178.6" y="44">V2164SZ</text>
<text x="183.9" y="47.6">GND</text>
<text x="194.7" y="43.9">IC11B</text>
<text x="202.7" y="42.8">100k</text>
<text x="219.7" y="45.7">IC11A</text>
<text x="227.7" y="44.5">1.0k</text>
<text x="35.7" y="49.4">GND</text>
<text x="42.3" y="49.3" transform="rotate(-90 42.3 49.3)">PAN</text>
<text x="50.7" y="50.7">C42</text>
<text x="89.3" y="49.4">GND</text>
<text x="112.5" y="52.9">GND</text>
<text x="155.4" y="49.4">GND</text>
<text x="162" y="49.3" transform="rotate(-90 162 49.3)">PAN</text>
<text x="170.4" y="50.7">C27</text>
<text x="209" y="49.4">GND</text>
<text x="232.2" y="52.9">GND</text>
<text x="50.7" y="54.1">560p</text>
<text x="114.3" y="56.5">VCA_1</text>
<text x="170.4" y="54.1">560p</text>
<text x="234" y="56.5">VCA_3</text>
<text x="48.2" y="60.1">GND</text>
<text x="57.1" y="65.4" transform="rotate(-90 57.1 65.4)">GAIN_2</text>
<text x="97.3" y="64.2">100k</text>
<text x="97.3" y="60.8">R52</text>
<text x="167.9" y="60.1">GND</text>
<text x="175" y="65.4" transform="rotate(-90 175 65.4)">GAIN_4</text>
<text x="215.2" y="64.2">100k</text>
<text x="215.2" y="60.8">R62</text>
<text x="33.8" y="71.5">J3</text>
<text x="43.7" y="71.5">R33</text>
<text x="60.7" y="69">IC10D</text>
<text x="72.3" y="69.5">100k</text>
<text x="72.3" y="66.2">R32</text>
<text x="97.8" y="68.3" transform="rotate(-90 97.8 68.3)">C40</text>
<text x="101.2" y="68.3" transform="rotate(-90 101.2 68.3)">18p</text>
<text x="151.7" y="71.5">J5</text>
<text x="161.6" y="71.5">R57</text>
<text x="178.6" y="69">IC10B</text>
<text x="190.2" y="69.5">100k</text>
<text x="190.2" y="66.2">R38</text>
<text x="215.7" y="68.3" transform="rotate(-90 215.7 68.3)">C46</text>
<text x="219" y="68.3" transform="rotate(-90 219 68.3)">18p</text>
<text x="39.3" y="72.6">IN_2</text>
<text x="43.7" y="74.9">100k</text>
<text x="60.7" y="77.9">V2164SZ</text>
<text x="76.8" y="72">TL072D</text>
<text x="76.8" y="77.8">IC9B</text>
<text x="84.8" y="76.7">100k</text>
<text x="84.8" y="73.3">R53</text>
<text x="101.8" y="73.8">TL072D</text>
<text x="109.8" y="75.1">R51</text>
<text x="119.7" y="75.1">J9</text>
<text x="157.2" y="72.6">IN_4</text>
<text x="161.6" y="74.9">100k</text>
<text x="178.6" y="77.9">V2164SZ</text>
<text x="194.7" y="72">TL072D</text>
<text x="194.7" y="77.8">IC12B</text>
<text x="202.7" y="76.7">100k</text>
<text x="202.7" y="73.3">R63</text>
<text x="219.7" y="73.8">TL072D</text>
<text x="227.7" y="75.1">R61</text>
<text x="237.5" y="75.1">J11</text>
<text x="37.5" y="83.3">GND</text>
<text x="44.1" y="83.2" transform="rotate(-90 44.1 83.2)">PAN</text>
<text x="50.7" y="80.6" transform="rotate(-90 50.7 80.6)">R34</text>
<text x="54.1" y="80.6" transform="rotate(-90 54.1 80.6)">510</text>
<text x="66.1" y="81.5">GND</text>
<text x="91.1" y="83.3">GND</text>
<text x="101.8" y="79.6">IC9A</text>
<text x="109.8" y="78.5">1.0k</text>
<text x="155.4" y="83.3">GND</text>
<text x="162" y="83.2" transform="rotate(-90 162 83.2)">PAN</text>
<text x="168.6" y="80.6" transform="rotate(-90 168.6 80.6)">R56</text>
<text x="172" y="80.6" transform="rotate(-90 172 80.6)">510</text>
<text x="183.9" y="81.5">GND</text>
<text x="209" y="83.3">GND</text>
<text x="219.7" y="79.6">IC12A</text>
<text x="227.7" y="78.5">1.0k</text>
<text x="52.5" y="88">560p</text>
<text x="52.5" y="84.6">C22</text>
<text x="114.3" y="86.9">GND</text>
<text x="170.4" y="88">560p</text>
<text x="170.4" y="84.6">C43</text>
<text x="232.2" y="86.9">GND</text>
<text x="50" y="94">GND</text>
<text x="116.1" y="90.4">VCA_2</text>
<text x="167.9" y="94">GND</text>
<text x="234" y="90.4">VCA_4</text>
<text x="53.5" y="112.6">J1</text>
<text x="64.3" y="113.7">PAN</text>
<text x="142.7" y="116.7">VCA_1</text>
<text x="150.9" y="117.8">100k</text>
<text x="150.9" y="119.7">R47</text>
<text x="150.9" y="114.4">R44</text>
<text x="165.6" y="118.3" transform="rotate(-90 165.6 118.3)">C38</text>
<text x="169" y="118.3" transform="rotate(-90 169 118.3)">18p</text>
<text x="190.2" y="119.7">R29</text>
<text x="57.1" y="124.4">GND</text>
<text x="142.7" y="122">VCA_2</text>
<text x="150.9" y="123.1">100k</text>
<text x="150.9" y="125.1">R46</text>
<text x="165.2" y="123.3">R43</text>
<text x="190.2" y="123.1">100k</text>
<text x="37.5" y="127.4">JP1</text>
<text x="46.4" y="127.9" transform="rotate(-90 46.4 127.9)">AREF_10</text>
<text x="142.7" y="127.4">VCA_3</text>
<text x="150.9" y="128.5">100k</text>
<text x="150.9" y="130.5">R45</text>
<text x="165.2" y="126.7">49.9k</text>
<text x="169.7" y="131">TL072D</text>
<text x="192.4" y="127.2" transform="rotate(-90 192.4 127.2)">C23</text>
<text x="195.8" y="127.2" transform="rotate(-90 195.8 127.2)">18p</text>
<text x="142.7" y="132.8">VCA_4</text>
<text x="150.9" y="133.8">100k</text>
<text x="169.7" y="136.8">IC7A</text>
<text x="177.7" y="135.6">100k</text>
<text x="177.7" y="132.2">R30</text>
<text x="194.7" y="132.8">TL072D</text>
<text x="202.7" y="137.4">1.0k</text>
<text x="202.7" y="134">R28</text>
<text x="214.3" y="134">J7</text>
<text x="47.7" y="141.7" transform="rotate(-90 47.7 141.7)">AREF_5</text>
<text x="50" y="140.4">GND SW5</text>
<text x="158.9" y="140.4">GND</text>
<text x="183.9" y="142.2">GND</text>
<text x="194.7" y="138.6">IC7B</text>
<text x="207.2" y="145.8">GND</text>
<text x="143.9" y="161.2">VCC</text>
<text x="150.7" y="172">100n</text>
<text x="150.7" y="168.6">C29</text>
<text x="156.1" y="172">100n</text>
<text x="156.1" y="168.6">C30</text>
<text x="161.4" y="172">100n</text>
<text x="161.4" y="168.6">C35</text>
<text x="166.8" y="172">100n</text>
<text x="166.8" y="168.6">C24</text>
<text x="172.2" y="172">100n</text>
<text x="172.2" y="168.6">C26</text>
<text x="177.5" y="172">100n</text>
<text x="177.5" y="168.6">C25</text>
<text x="150.7" y="177.5">C45</text>
<text x="156.1" y="177.5">C47</text>
<text x="161.4" y="177.5">C41</text>
<text x="166.8" y="177.5">C28</text>
<text x="172.2" y="177.5">C37</text>
<text x="177.5" y="177.5">C36</text>
<text x="182.2" y="179.7">GND</text>
<text x="119.7" y="183.3">V2164SZ</text>
<text x="119.7" y="181.5">IC10E GND</text>
<text x="150.7" y="180.9">100n</text>
<text x="156.1" y="180.9">100n</text>
<text x="161.4" y="180.9">100n</text>
<text x="166.8" y="180.9">100n</text>
<text x="172.2" y="180.9">100n</text>
<text x="177.5" y="180.9">100n</text>
<text x="142.5" y="190.4">VEE</text>
</g>
<g font-size="1.8" fill="#800000">
<text x="113.9" y="173.3">MODE</text>
<text x="115" y="170.8">V+</text>
<text x="115" y="179.4">V-</text>
<text x="115.4" y="176.7">GND</text>
</g>
<g font-size="1.5" fill="#505050">
<text x="55.1" y="34.8" transform="rotate(-90 55.1 34.8)">3</text>
<text x="174.8" y="34.8" transform="rotate(-90 174.8 34.8)">11</text>
<text x="34.2" y="42">GND</text>
<text x="34.2" y="38.4">TIP</text>
<text x="34.2" y="40.2">SW</text>
<text x="52.5" y="38.4">2</text>
<text x="62.7" y="38.4">4</text>
<text x="68.6" y="38.4">6</text>
<text x="68.6" y="42">5</text>
<text x="77" y="40.2">7</text>
<text x="93.6" y="40.2">2</text>
<text x="102" y="42">1</text>
<text x="115.3" y="42">TIP</text>
<text x="153.8" y="42">GND</text>
<text x="153.8" y="38.4">TIP</text>
<text x="153.8" y="40.2">SW</text>
<text x="171.3" y="38.4">10</text>
<text x="182.4" y="38.4">12</text>
<text x="188.2" y="38.4">6</text>
<text x="188.2" y="42">5</text>
<text x="196.7" y="40.2">7</text>
<text x="213.2" y="40.2">2</text>
<text x="221.7" y="42">1</text>
<text x="235" y="42">TIP</text>
<text x="34.2" y="43.8">GND2</text>
<text x="93.6" y="43.8">3</text>
<text x="113.4" y="47.3">GND2</text>
<text x="114.3" y="45.5">GND</text>
<text x="115.2" y="43.8">SW</text>
<text x="153.8" y="43.8">GND2</text>
<text x="213.2" y="43.8">3</text>
<text x="233.1" y="47.3">GND2</text>
<text x="233.9" y="45.5">GND</text>
<text x="234.9" y="43.8">SW</text>
<text x="56.9" y="68.8" transform="rotate(-90 56.9 68.8)">14</text>
<text x="174.8" y="68.8" transform="rotate(-90 174.8 68.8)">6</text>
<text x="36" y="75.9">GND</text>
<text x="36" y="72.3">TIP</text>
<text x="36" y="74.1">SW</text>
<text x="36" y="77.7">GND2</text>
<text x="53.4" y="72.3">15</text>
<text x="64.5" y="72.3">13</text>
<text x="70.4" y="72.3">6</text>
<text x="70.4" y="75.9">5</text>
<text x="78.8" y="74.1">7</text>
<text x="95.4" y="74.1">2</text>
<text x="95.4" y="77.7">3</text>
<text x="103.8" y="75.9">1</text>
<text x="117" y="77.7">SW</text>
<text x="117.1" y="75.9">TIP</text>
<text x="153.8" y="75.9">GND</text>
<text x="153.8" y="72.3">TIP</text>
<text x="153.8" y="74.1">SW</text>
<text x="153.8" y="77.7">GND2</text>
<text x="172.2" y="72.3">7</text>
<text x="182.4" y="72.3">5</text>
<text x="188.2" y="72.3">6</text>
<text x="188.2" y="75.9">5</text>
<text x="196.7" y="74.1">7</text>
<text x="213.2" y="74.1">2</text>
<text x="213.2" y="77.7">3</text>
<text x="221.7" y="75.9">1</text>
<text x="234.9" y="77.7">SW</text>
<text x="235" y="75.9">TIP</text>
<text x="115.2" y="81.3">GND2</text>
<text x="116.1" y="79.5">GND</text>
<text x="233.1" y="81.3">GND2</text>
<text x="233.9" y="79.5">GND</text>
<text x="55.6" y="113.4">TIP</text>
<text x="55.6" y="117">GND</text>
<text x="55.6" y="115.2">SW</text>
<text x="55.6" y="118.8">GND2</text>
<text x="42.7" y="131.3">2</text>
<text x="42.7" y="129.5">3</text>
<text x="54.1" y="131.3">S</text>
<text x="163.2" y="131.3">2</text>
<text x="42.7" y="133.1">1</text>
<text x="53.9" y="134.8">O</text>
<text x="59.2" y="133.1">P</text>
<text x="163.2" y="134.8">3</text>
<text x="171.7" y="133.1">1</text>
<text x="188.2" y="133.1">6</text>
<text x="188.2" y="136.6">5</text>
<text x="196.7" y="134.8">7</text>
<text x="211.6" y="136.6">SW</text>
<text x="211.7" y="134.8">TIP</text>
<text x="209.9" y="140.2">GND2</text>
<text x="210.7" y="138.4">GND</text>
<text x="115.8" y="168.8" transform="rotate(-90 115.8 168.8)">16</text>
<text x="119.9" y="172.3">1</text>
<text x="130.1" y="170.9" transform="rotate(-90 130.1 170.9)">8</text>
<text x="133.7" y="170.9" transform="rotate(-90 133.7 170.9)">8</text>
<text x="137.3" y="170.9" transform="rotate(-90 137.3 170.9)">8</text>
<text x="140.8" y="170.9" transform="rotate(-90 140.8 170.9)">8</text>
<text x="144.4" y="170.9" transform="rotate(-90 144.4 170.9)">8</text>
<text x="119.9" y="175.9">8</text>
<text x="130.1" y="178.6" transform="rotate(-90 130.1 178.6)">4</text>
<text x="133.7" y="178.6" transform="rotate(-90 133.7 178.6)">4</text>
<text x="137.3" y="178.6" transform="rotate(-90 137.3 178.6)">4</text>
<text x="140.8" y="178.6" transform="rotate(-90 140.8 178.6)">4</text>
<text x="144.4" y="178.6" transform="rotate(-90 144.4 178.6)">4</text>
<text x="115.8" y="180.8" transform="rotate(-90 115.8 180.8)">9</text>
</g>
</svg>
